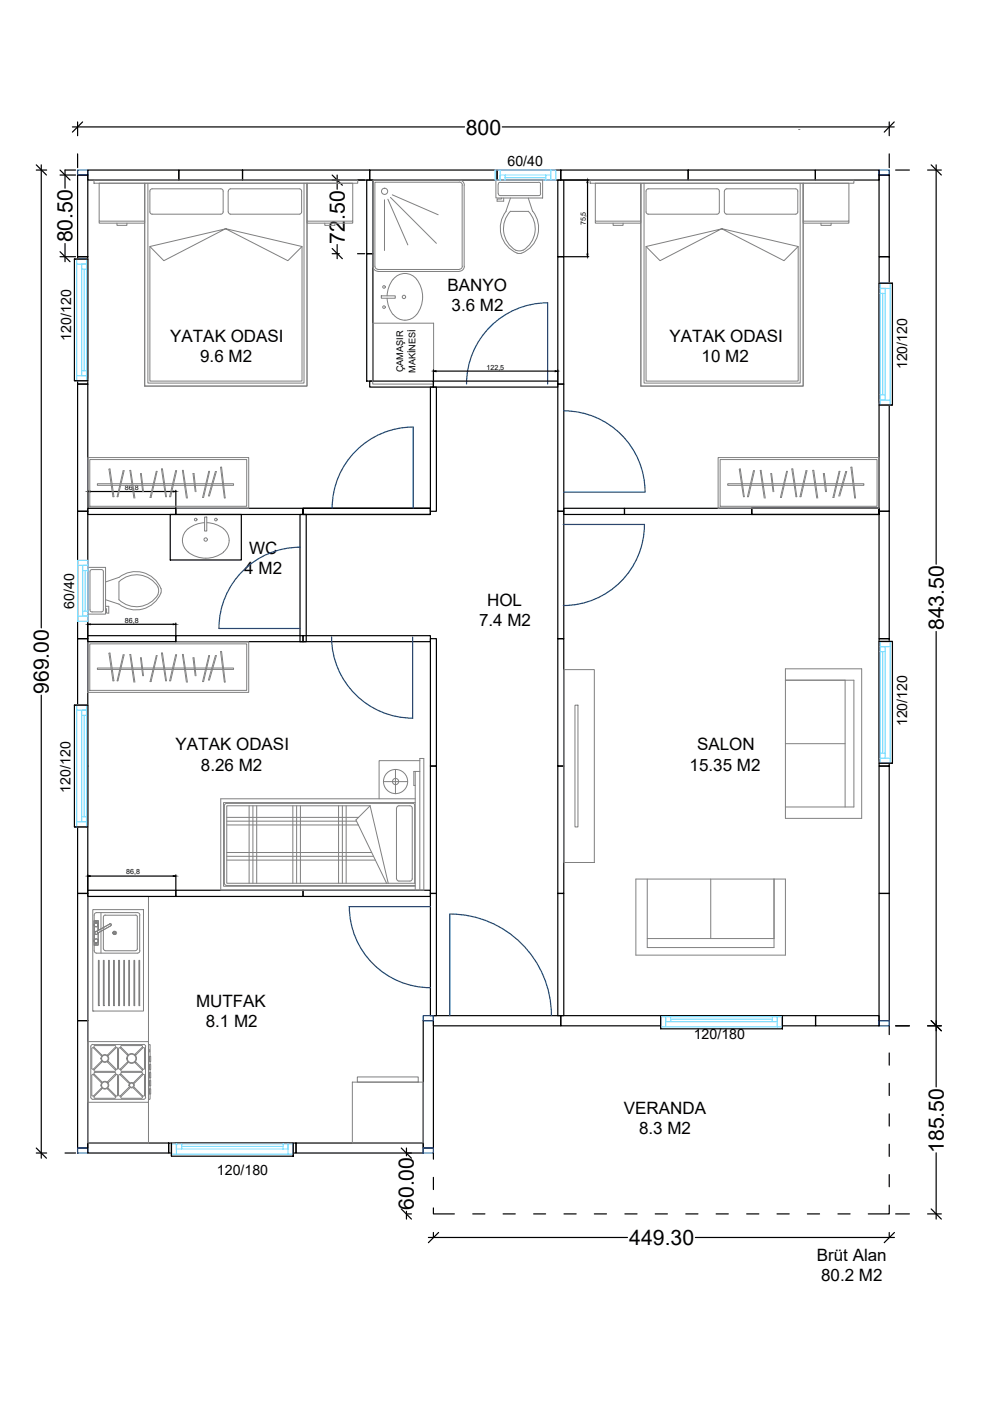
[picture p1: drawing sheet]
<svg xmlns="http://www.w3.org/2000/svg" width="210mm" height="297mm" viewBox="0 0 210 297" stroke-linecap="round" stroke-linejoin="round" font-family="sans-serif">
<!-- layer: 0 -->
<g fill="none" stroke="#000" stroke-width=".25">
<path d="M16.5 37.1h2.1v17.3h-2.1zM18.6 36.1h19.3v2.1h-19.3zM37.9 36.1h13.5v2.1h-13.5zM51.4 36.1h27v2.1h-27zM77.8 38.2h1.3v15.6h-1.3zM78.4 36.1h27v2.1h-27zM105.4 36.1h13.5v2.1h-13.5zM118.3 38.2h1.2v16.2h-1.2zM118.9 36.1h27v2.1h-27zM119.7 38.2h5.1M124.6 38.7v15.2M145.9 36.1h27v2.1h-27z"/>
<path d="M172.9 36.1h13.5v2.1h-13.5zM186.4 37.1h2.1v17.3h-2.1zM15.8 54.9h2.8v25.8h-2.8zM15.8 54.9h2.8M16.5 54.4h2.1v27h-2.1zM77.8 53.8h1.3v27h-1.3zM118.3 54.4h1.2v27h-1.2zM119.7 54.4h5.1M186.4 54.4h2.1v27h-2.1zM91.9 78.4v2.2M92.4 78.7h25.3M118.3 78.4v2.2"/>
<path d="M186.4 60.1h2.8v25.8h-2.8zM186.4 60.1h2.8M15.8 80.7h2.8M16.5 81.4h2.1v27h-2.1zM78.4 80.8h13.5v1.3h-13.5zM91.3 82.1h1.2v26.3h-1.2zM91.9 80.8h26.4v1.3h-26.4zM118.3 81.4h1.2v27h-1.2zM186.4 81.4h2.1v27h-2.1zM186.4 85.9h2.8M16.5 108.4h2.1v27h-2.1zM18.6 107.8h18.7v1.3h-18.7z"/>
<path d="M18.6 104v3.6M19.1 104.2h17.6M36.1 109.1h15.1v9.6h-15.1zM37.3 107.8h26.9v1.3h-26.9zM37.3 104v3.6M63.6 109.1h1.3v26.9h-1.3zM64.2 107.8v1.3h27.1h-27.1v-1.3h27.1v1.3v-1.3zM118.3 108.4h1.2v27h-1.2zM119.5 107.8h12.9v1.3h-12.9zM132.4 107.8h27v1.3h-27zM159.4 107.8v1.3h27h-27v-1.3h27v1.3v-1.3zM186.4 108.4h2.1v27h-2.1z"/>
<path d="M16.5 135.4h2.1v27h-2.1zM18.6 134.8h18.7v1.2h-18.7zM18.6 132.1v2.5M19.1 132.4h17.6M37.3 134.8h26.9v1.2h-26.9zM37.3 132.1v2.5M64.2 134.8h27.1v1.2h-27.1zM91.3 135.4h1.2v27h-1.2zM118.3 135.4h1.2v27h-1.2zM186.4 135.4h2.1v27h-2.1zM186.4 136h2.8v25.8h-2.8zM186.4 136h2.8"/>
<path d="M15.8 149.5h2.8v25.8h-2.8zM15.8 149.5h2.8M15.8 175.3h2.8M16.5 162.4h2.1v27h-2.1zM91.3 162.4h1.2v27h-1.2zM118.3 162.4h1.2v27h-1.2zM186.4 162.4h2.1v27h-2.1zM186.4 161.8h2.8M16.5 189.4h2.1v27h-2.1zM18.6 188.8h18.7v1.3h-18.7zM18.6 185.5v3.1M19.1 185.7h17.6"/>
<path d="M37.3 188.8h26.9v1.3h-26.9zM37.3 185.5v3.1M64.2 188.8h27.1v1.3h-27.1zM91.3 189.4h1.2v25.9h-1.2zM118.3 189.4h1.2v25.9h-1.2zM186.4 189.4h2.1v27h-2.1zM16.5 216.4h2.1v27h-2.1zM89.7 216.4h2.2v27h-2.2zM91.9 215.3h27v2.2h-27zM118.9 215.3h27v2.2h-27zM140.1 215.3h25.8v2.8h-25.8zM140.1 215.3v2.8"/>
<path d="M145.9 215.3h27v2.2h-27zM165.9 215.3v2.8M172.9 215.3h13.5v2.2h-13.5zM188.5 217.5v1.9M188.5 223.3v2.5M188.5 229.7v2.6M188.5 236.2v2.5M18.6 242.3h17.2v2.2h-17.2zM35.8 242.3h27v2.2h-27zM36.4 242.3h25.8v2.8h-25.8zM36.4 242.3v2.8M62.2 242.3v2.8"/>
<path d="M62.8 242.3h26.9v2.2h-26.9zM91.9 256.1v1.3h4.4M91.9 244.5v1.3M91.9 249.6v2.6M100.2 257.4h2.6M106.7 257.4h2.5M113.1 257.4h2.6M119.6 257.4h2.6M126 257.4h2.6M132.5 257.4h2.6M138.9 257.4h2.6M145.4 257.4h2.6"/>
<path d="M151.8 257.4h2.6M158.3 257.4h2.6M164.7 257.4h2.6M171.2 257.4h2.6M177.7 257.4h2.5M188.5 255.5v1.9h-4.4M188.5 242.6v2.6M188.5 249v2.6"/>
</g>
<path d="M16.5 36.1h2.1v1h-2.1zM186.4 36.1h2.1v1h-2.1zM89.7 215.3h2.2v1.1h-2.2zM186.4 216.4h2.1v1.1h-2.1zM16.5 243.4h2.1v1.1h-2.1zM89.7 243.4h2.2v1.1h-2.2z" fill="none" stroke="#00f" stroke-width=".25"/>
<!-- layer: YAZI -->
<g fill="none" stroke="#000" stroke-width=".25">
<path d="M7.7 36.1h2.2M7.7 35l2.1 2.1M8.7 35v98.1M12.7 37.1h3.3M12.7 36.1l2.1 2.1M15.4 26.9h83.1M16 36.1h-2.2v3.8M16.5 25.9v2.9M16.5 32.6v2.9M17.5 25.9l-2.1 2.1M70.4 38.2h1.6M70.4 37.1l2.2 2.2"/>
<path d="M71.5 37.1v3M75.8 38.2h1.5M106.5 26.9h83.1M188.5 25.9v2.9M188.5 32.6v2.9M189.6 25.9l-2.1 2.1M189.9 36.1h2.9M196.7 36.1h2.9M197.4 35l2.2 2.1M198.5 35v84.6M12.7 54.4h3.3M12.7 53.4l2.1 2.1"/>
<path d="M13.8 51.6v3.9M70.4 53.8h1.6M70.4 52.7l2.2 2.1M71.5 51.8v3M75.8 53.8h1.5M198.5 133.9v96.5M8.7 147.4v98.2M189.9 217.5h2.9M196.7 217.5h2.9M197.4 216.4l2.2 2.2M7.7 244.5h2.2M7.7 243.4l2.1 2.2"/>
<path d="M13.8 244.5h2.2M85.1 243.4l2.1 2.2M85.1 256.3l2.1 2.2M86.2 244.5h1M86.2 257.4h1M86.2 243.4v1.7M86.2 256.8v1.7M189.9 257.4h2.9M196.7 257.4h2.9M197.4 256.3l2.2 2.2M198.5 244.4v14.1M90.8 262.4h42.2"/>
<path d="M91.9 261.3v1.1M93 261.3l-2.2 2.2M147.4 262.4h42.2M188.5 261.3v1.1M189.6 261.3l-2.1 2.2"/>
</g>
<!-- layer: tefris -->
<g fill="none" stroke="#808080" stroke-width=".21">
<path d="M19.9 38.2h55.9v.6h-55.9zM21 38.8h9.7v8.1h-9.7zM30.7 38.8h34.4v43.1h-34.4zM30.7 38.8v43.1h34.4v-43.1M31.4 38.8v42.4h33.1v-42.4M65.1 38.8h9.7v8.1h-9.7zM97.4 38.6h-17.9v17.9a.66 .66 0 0 0 .6 .6M97.4 38.6a.66 .66 0 0 1 .6 .7M98 39.3v17.1a.66 .66 0 0 1-.6 .7M98.4 39.3l.1 17.1a1.08 1.08 0 0 1-1.1 1.1M98.5 39.3a1.08 1.08 0 0 0-1.1-1.1h-18.3v18.3a1.08 1.08 0 0 0 1 1M105.1 38.2h9.9v3.8h-9.9z"/>
<path d="M105.6 39.1v1.9M106.1 38.6a.4 .4 0 0 0-.4 .5M106.1 38.7h8M114.2 38.6l.4 .3v2.1a.4 .4 0 0 1-.4 .5M125.1 38.2h55.9v.6h-55.9zM126.2 38.8h9.7v8.1h-9.7zM135.9 38.8h34.4v43.1h-34.4zM135.9 38.8v43.1h34.4v-43.1M136.6 38.8v42.4h33.1v-42.4M170.3 38.8h9.7v8.1h-9.7zM21 46.9v.4h9.7v-.4M24.8 47.3v.5h2.1v-.5"/>
<path d="M31.8 52.3l16.1-3.8 16.1 3.8-3 3-13.2-6.8-13.1 6.8zM31.8 52.3v28.5h32.2v-28.5M31.8 40.5v4.4l.2 .4 .3 .1M32.2 40h14.6l.3 .1 .2 .4M32.3 40l-.3 .1-.2 .4M47.3 40.5v4.4l-.2 .4-14.9 .1M48.4 40.5v4.4l.3 .4 .2 .1M48.9 40h14.6l.2 .1 .3 .4M48.9 40l-.4 .3-.1 .2M64 40.5v4.4l-.3 .4-14.8 .1M65.1 46.9v.4h9.7v-.4M68.9 47.3v.5h2.1v-.5"/>
<path d="M80.1 57.6h17.3M80.1 57.1h17.3M81.5 42.4v10.7M82.2 42.2l4.3 9.7M82.8 41.9l9.7 9.7M83.2 41.3l9.7 4.2M105.7 41a.4 .4 0 0 0 .4 .5h8M106.3 42v.2h-.9v.5h1.4v-.7M107.3 44.8a5.7 5.7 0 0 0 2.4 8.9M108.2 44.8a5.2 5.2 0 0 0 1.5 8.4 3.5 3.5 0 0 0 3.4-2.7 5.4 5.4 0 0 0-1.1-5.7M108.2 44.8h3.8M108.2 42l-.9 2.8"/>
<path d="M112 42l.9 2.8M113 44.8a5.6 5.6 0 0 1-2.9 8.9h-.5M126.2 46.9v.4h9.7v-.4M130 47.3v.5h2.1v-.5M137 52.3l16.1-3.8 16.1 3.8-3 3-13.2-6.8-13.1 6.8zM137 52.3v28.5h32.2v-28.5M137 40.5v4.4l.2 .4 14.8 .1 .3-.1 .2-.4v-4.4M137 40.5v-.2l.4-.3h14.6l.4 .3 .1 .2M153.6 40.5v4.4M153.6 40.5l.1-.2 .4-.3h14.6l.4 .3v.2M169.1 40.5v4.4l-.2 .4-14.8 .1-.4-.2-.1-.3M170.3 46.9v.4h9.7v-.4"/>
<path d="M174.1 47.3v.5h2.1v-.5M18.6 97h34.1v10.8h-34.1zM19 97.4h33.3v9.9h-33.3zM23.1 99.5l.2-.1 .9 5.9h-.3zM26.1 99.8h.2l-1.3 5.5h-.2zM27.5 99.8l.2-.1 .9 5.9M27.5 99.7l.9 5.9M33.1 99.9h.2l-1.3 5.6h-.2zM34.2 99.4h.2l.9 5.9h-.2zM37.2 99.8h.3l-1.3 5.5h-.2zM44.3 99.9h.1l-1.2 5.6h-.2zM46.8 99h.2l.7 6.6h-.1z"/>
<path d="M152.3 97h34.1v10.8h-34.1zM152.7 97.4h33.3v9.9h-33.3zM156.7 99.5l.3-.1 .8 5.9h-.2zM159.8 99.8h.2l-1.3 5.5h-.2zM161.2 99.8l.2-.1 .8 5.9M161.2 99.7l.8 5.9M166.8 99.9h.1l-1.2 5.6h-.2zM167.9 99.4h.2l.8 5.9h-.1zM170.9 99.8h.2l-1.3 5.5h-.2zM177.9 99.9h.2l-1.3 5.6h-.2zM180.4 99.1l.2-.1 .8 6.6h-.2zM23.6 102.6h-3v.3h3"/>
<path d="M23.8 102.6h1.7M23.8 102.9h1.6M25.6 102.9h2.4M25.6 102.6h2.4M28.1 102.6h1.9M28.2 102.9h1.9M29.8 100.4h.2l.4 3.9M29.8 100.4l.5 3.9M30.3 102.6h2.2M30.3 102.9h2.1M32.6 102.9h2.1M32.7 102.6h2"/>
<path d="M34.9 102.6h1.7M35 102.9h1.5M36.7 102.9h2.4M36.8 102.6h2.3M39.3 102.6h1.9M39.3 102.9h1.9M39.5 105.6l-.8-5.9h.1l.9 5.9M41.4 102.6h2.2M41.4 104.3l-.5-3.9h.2l.5 3.9M41.4 102.9h2.1M43.8 102.9h1M43.8 102.6h1.1"/>
<path d="M44.2 105.2l1.5-5.2h.2l-1.5 5.2M45 102.9h2.2M45.1 102.6h2.1M47.4 102.6h2.1v.3h-2.1M157.2 102.6h-2.9v.3h3M157.4 102.6h1.7M157.5 102.9h1.5M159.2 102.9h2.5M159.3 102.6h2.3M161.8 102.6h1.9M161.8 102.9h1.9M163.4 100.4h.2l.5 3.9"/>
<path d="M163.4 100.4l.5 3.9M163.9 102.6h2.2M163.9 102.9h2.2M166.3 102.9h2.1M166.4 102.6h1.9M168.6 102.6h1.7M168.6 102.9h1.6M170.4 102.9h2.4M170.5 102.6h2.2M172.9 102.6h1.9M173 102.9h1.9M173.2 105.6l-.9-5.9h.2l.9 5.9"/>
<path d="M175 102.6h2.3M175 104.3l-.4-3.9h.2l.4 3.9M175.1 102.9h2.1M177.4 102.9h1.1M177.5 102.6h1.1M177.8 105.2l1.5-5.2h.2l-1.5 5.2M178.7 102.9h2.2M178.8 102.6h2M181 102.6h2.2v.3h-2.1M18.6 120.3h3.8v9.9h-3.8zM18.6 136h34.1v10.8h-34.1zM19 136.5h33.3v9.9h-33.3z"/>
<path d="M19.1 121.3v8a.4 .4 0 0 0 .4 .4h1.9M21.4 120.8h-1.9a.4 .4 0 0 0-.4 .4M21.5 120.8a.4 .4 0 0 1 .4 .4M21.9 121.3v8a.4 .4 0 0 1-.4 .4M22.4 128.6h.7v1.4h-.5v-.9h-.2M23.1 138.5h.2l.9 5.8h-.3zM25.2 123.4v3.8a5.4 5.4 0 0 0 8.3-1.2M25.2 122.4l-2.8 1M25.2 122.4a5.7 5.7 0 0 1 8.9 2.4M25.2 123.3a5.2 5.2 0 0 1 8.4 1.5l-.1 1.2M26.1 138.8h.2l-1.3 5.5h-.2zM27.5 138.8h.2l.9 5.8"/>
<path d="M27.5 138.8l.9 5.8M33.1 139h.2l-1.3 5.5h-.2zM34.1 124.7l.1 .3a4.4 4.4 0 0 1-2.7 3.6 5.7 5.7 0 0 1-6.3-.5l-2.8-.9M34.2 138.5h.2l.9 5.8h-.2zM37.2 138.8h.3l-1.3 5.5h-.2zM44.3 139h.1l-1.2 5.5h-.2zM46.8 138.1h.2l.7 6.5h-.1zM23.6 141.6h-3v.3h3M23.8 141.6h1.7M23.8 141.9h1.6M25.6 141.9h2.4M25.6 141.6h2.4"/>
<path d="M28.1 141.6h1.9M28.2 141.9h1.9M30.3 141.6h2.2M30.3 143.3l-.5-3.8h.2l.4 3.8M30.3 141.9h2.1M32.6 141.9h2.1M32.7 141.6h2M34.9 141.6h1.7M35 141.9h1.5M36.7 141.9h2.4M36.8 141.6h2.3M39.3 141.6h1.9"/>
<path d="M39.3 141.9h1.9M39.5 144.6l-.8-5.8h.1l.9 5.8M41.4 141.6h2.2M41.4 143.3l-.5-3.8h.2l.5 3.8M41.4 141.9h2.1M43.8 141.9h1M43.8 141.6h1.1M44.2 144.2l1.5-5.2h.2l-1.5 5.2M45 141.9h2.2M45.1 141.6h2.1M47.4 141.6h2.1v.3h-2.1M119.5 142h6.5v40.9h-6.5z"/>
<path d="M121.9 149.5h.6v25.8h-.6zM48 170.3h39.6l.3 .2v.3M48.1 170.3l-.5 .3v.2v16.5l.2 .4h.3M48.1 173.3h27.9M48.1 174.1h27.5M48.1 174.9h27.9M52.8 170.8v16.5M53.6 170.8v16.5M54.4 170.8v16.5M62.1 170.8v16.5M62.9 170.8v16.5M63.7 170.8v16.5"/>
<path d="M71.8 170.8v16.5M72.6 170.8v16.5M73.4 170.8v16.5M78.5 170.8h-30.4v16.5h39.9M78.5 170.8l-3 3 6.5 13.5M78.5 170.8l3.8 16.5M81.3 165.7h2.5v2.6M83.8 163.1v2.6h2.6M84.1 171.4v14.9M84.6 170.8h2.3M84.6 170.8l-.4 .3-.1 .2M86.9 170.8l.3 .1 .2 .4"/>
<path d="M87.4 171.4v14.9l-.2 .4-.3 .1M87.9 170.8v16.5M88 170.2h-40.6v17.7h40.6M88 169.4h-41.2v19.4h43.1v-28h-.9v28M88 163.6v25.2M89 161.3h-8.6v8.1M89 163.6h-1.3v2.9h.3M18.6 190.1h12.9v52.2h-12.9zM19.7 192.9h10.7v21.5h-10.7zM20 194v7.6v.2l.5 .3M20 195.2h.8v2.1M20.3 199.9v.3h.2v-.3"/>
<path d="M20.3 195.7v-.3h.2v.3M20.3 195.7h.2M20.3 195.7h.1M20.5 195.7v-.3h-.2v.3a.44 .44 0 0 0-.4 .5 .44 .44 0 0 0 .5 .3 .44 .44 0 0 0 .4-.4v1.2v-2.1h-.8v5.2h.8v-2.6l-.1 .1 2.8-1.6 .1-.3-.3-.1-2.8 1.6a.32 .32 0 0 0-.4 .4 .32 .32 0 0 0 .5 .2 .32 .32 0 0 0 0-.5l-.3-.1-.2 .3M20.5 195.7h.1M20.5 195.7l.3 .4v-.9h-.8v4.3a.41 .41 0 0 1 .4-.4 .41 .41 0 0 1 .4 .4 .41 .41 0 0 1-.3 .4v.3h-.2l-.3-.7 .1 .3 .4 .1M20.5 199.9h.1M20.5 193.5h8.6M20.5 193.5l-.5 .3v.2M20.8 197.8v2.6h-.8M21.4 193.5v8.6M21.9 194.4v6.8"/>
<path d="M22.3 194h6.4M22.3 194l-.3 .4M23.3 195.9h.3l-.1 .4-2.8 1.6M23.3 195.9l-2.8 1.6M23.9 197.8h.1M24 198h.1M24 197.6h.1M24.2 198.1h.1M24.2 197.5h.1M24.5 198h.1M24.5 197.6h.1M24.5 197.8h.1"/>
<path d="M28.8 194l.3 .4v6.8M29.1 193.5l.3 .1 .3 .4M29.6 194v7.6M30.4 192.9v.2M48 187.7h40M48.1 180.7h30.7M48.1 181.6h31.1M48.1 182.4h31.5M84.1 186.3l.1 .3 .4 .2M84.6 186.8h2.3M19.7 214.4h.2M20.5 202.1h8.6"/>
<path d="M20.9 203.6h.1v9.6h-.1zM21.9 203.6h.2v9.6h-.2zM22 201.2l.3 .3M22.3 201.6h6.4M23 203.6h.2v9.6h-.2zM24.1 203.6h.1v9.6h-.1zM25.1 203.6h.2v9.6h-.2zM26.2 203.6h.2v9.6h-.2zM27.3 203.6h.2v9.6h-.2zM28.4 203.6h.2v9.6h-.2zM29.1 201.2l-.3 .3M29.4 203.6h.2v9.6h-.2z"/>
<path d="M29.7 201.6l-.3 .4-.3 .1M18.6 220.9l12.8-.1 .1 12.8-12.8 .1zM19.7 221.5l10.7-.1 .3 .1 .2 .4M19.7 221.4l-.4 .3-.1 .2v10.7l.1 .3 .4 .2M19.8 232.4l1.6-1.7 .2 .2-1.6 1.6v.3l4.3 .1M19.8 226.6l1.6-1.6 .2 .2-1.6 1.6M19.9 227.8h-.3l-.1 .2v4.2l.1 .2 .3-.1M19.9 222.2l-.3-.1-.1 .3v4.1l.1 .2h.3M20 226.7l-.1 .3 .3 .1h4.1M20.1 221.7h4.2M20.2 221.6l-.3 .2 .1 .2 1.6 1.7-.2 .1-1.6-1.6M24.3 227.4h-4.3v.4l1.6 1.5-.2 .2-1.6-1.6"/>
<path d="M24.3 227.4l.2 .1v.3M24.3 221.6l.2 .2v.2M24.4 227.7l-1.6 1.6 .2 .2 1.6-1.6M24.4 222.1l-1.6 1.6 .2 .1 1.6-1.6M24.5 232.5v.2l-.2 .2M24.5 226.7v.3l-.2 .1M24.6 227.8h.2l.2 .2M24.6 222.2l.2-.1 .2 .2M24.6 226.6l-1.6-1.6-.2 .2 1.6 1.6M24.6 232.4l-1.6-1.7-.2 .2 1.6 1.6M24.9 222.4v4.1M24.9 228v4.2"/>
<path d="M25 232.2l-.2 .2-.2-.1M25 226.5l-.2 .2h-.2M25.1 222.4v4.1M25.1 228v4.2M25.2 232.2l.1 .2 .3-.1M25.2 226.5l.1 .2h.3M25.5 226.6l1.5-1.4 .1 .1-1.4 1.5M25.5 232.4l1.8-1.8 .2 .1-1.8 1.8M25.6 227.8h-.3l-.1 .2M25.6 222.2l-.3-.1-.1 .2M25.7 232.5l-.1 .2 .2 .2h4.2M25.7 226.7l-.1 .3 .2 .1h4.2"/>
<path d="M25.7 227.7l1.8 1.8-.2 .1-1.8-1.7M25.7 222.1l1.4 1.4-.1 .2-1.5-1.5M25.8 221.7h4.2M25.8 221.6l-.2 .2 .1 .2M30 227.4h-4.2l-.2 .1 .1 .3M30 227.4l.2 .1-.1 .3M30 221.6l.2 .2-.1 .2M30.1 222.1l-1.5 1.4 .2 .2 1.5-1.5 .2-.1 .2 .2M30.1 227.7l-1.8 1.8 .2 .1 1.8-1.7M30.1 232.5l.1 .2-.2 .2M30.1 226.7l.1 .3-.2 .1M30.3 232.4l-1.8-1.8-.2 .1 1.8 1.8"/>
<path d="M30.3 227.8h.2l.2 .2M30.6 222.4v4.1M30.6 228v4.2M30.7 232.2l-.2 .2-.2-.1M30.7 226.5l-.2 .2h-.2l-1.5-1.5-.2 .1 1.5 1.5M30.8 221.9v10.7M30.9 232.6l-.2 .4-.3 .1h-10.7M31.5 227.4h.4v1.1h-.4M31.5 225.7h.4v1.1h-.4M31.5 224h.4v1.1h-.4M31.5 221.5l.3 .1v2.4M31.5 229.1h.4v1.1h-.4"/>
<path d="M31.5 230.9h.4v1h-.4M31.5 222.6h.2v.4h-.2M31.6 224v1.1M31.6 225.7v1.1M31.6 227.4v1.1M31.6 229.1v1.1M31.6 230.9v1M31.7 224v1.1M31.7 225.7v1.1M31.7 227.4v1.1M31.7 229.1v1.1M31.7 230.9v1"/>
<path d="M31.8 231.9v1.1l-.3 .1M31.8 225.1v.6M31.8 226.8v.6M31.8 228.5v.6M31.8 230.2v.7M74.7 229.4h15v12.9h-15zM75.8 228.3h12.9v1.1h-12.9z"/>
<circle cx="81.5" cy="40.6" r=".66"/>
<circle cx="83.9" cy="165.7" r=".66"/>
<circle cx="83.9" cy="165.7" r="2.56"/>
<circle cx="20.4" cy="197.8" r=".32"/>
<circle cx="20.4" cy="199.5" r=".44"/>
<circle cx="20.4" cy="196.1" r=".44"/>
<circle cx="24.3" cy="197.8" r=".19"/>
<circle cx="24.3" cy="197.8" r=".23"/>
<circle cx="24.3" cy="197.8" r=".36"/>
<circle cx="22.2" cy="230.1" r=".7"/>
<circle cx="22.2" cy="224.4" r=".7"/>
<circle cx="22.2" cy="230.1" r=".83"/>
<circle cx="22.2" cy="224.4" r=".83"/>
<circle cx="27.9" cy="230.1" r=".44"/>
<circle cx="27.9" cy="230.1" r=".57"/>
<circle cx="27.9" cy="224.4" r=".91"/>
<circle cx="27.9" cy="224.4" r="1.04"/>
</g>
<g fill="none" stroke="#808080" stroke-width=".21">
<path d="M169.3 27.5h.3M83.3 59.2l-.9 1.7-.3 1.8M83.4 59.2a3.2 3.2 0 0 1 5.5 1 6.2 6.2 0 0 1-.6 6.5M79 68.5h12.9v12.9h-12.9zM80.8 62.7h3v.5h-3zM82.1 63.2l.3 1.9 .9 1.6M83.4 66.7a3.1 3.1 0 0 0 4.9 0M39.9 117.1a6.2 6.2 0 0 0 7.5 0M43.4 109.6h.4v3h-.4zM43.4 110.8a4.9 4.9 0 0 0-4.6 2.8 3.1 3.1 0 0 0 1.1 3.4M43.9 110.8a4.6 4.6 0 0 1 4.6 3.3l-.1 1.4-.4 .8-.6 .7M166.5 157.7h12.7"/>
<path d="M166.5 144.2h14.5v26.9h-14.5M166.5 141.8h16.2v31.7h-16.2zM179.2 144.2v26.9M134.8 186.4h31.7v16.1h-31.7zM137.2 186.4v14.5h26.9v-14.5M137.2 199h26.9M150.7 186.4v12.6"/>
<circle cx="81.4" cy="60.8" r=".28"/>
<circle cx="81.4" cy="65.1" r=".28"/>
<circle cx="85.6" cy="63" r=".36"/>
<circle cx="41.5" cy="110.2" r=".28"/>
<circle cx="43.6" cy="114.4" r=".36"/>
<circle cx="45.8" cy="110.2" r=".28"/>
</g>
<path d="M116.1 64.2v17.2M116.1 64.2a17.2 17.2 0 0 0-17.2 17.2M87.6 90.6v17.2M87.6 90.5a17.2 17.2 0 0 0-17.2 17.2M119.6 87.1a17.2 17.2 0 0 1 17.2 17.2h-17.3M63.6 116a17.2 17.2 0 0 0-17.2 17.2l17.2 .1M119.4 111.2h17.2M136.6 111.2a17.2 17.2 0 0 1-17.2 17.2M70.3 135.1a17.2 17.2 0 0 0 17.2 17.2v-17.2M91.3 192.2h-17.2a17.2 17.2 0 0 0 17.2 17.2M95.4 193.8v21.5M95.4 193.8a21.5 21.5 0 0 1 21.5 21.5" fill="none" stroke="#0c4697" stroke-width=".25"/>
<!-- layer: 0 -->
<path d="M124.6 38.2l.1 .5h-.3zM124.4 53.9h.3l-.1 .5zM91.9 78.7l.5-.1v.2zM117.7 78.6l.6 .1-.6 .1zM18.6 104.2l.5-.1v.2zM36.7 104.1l.6 .1-.6 .1zM18.6 132.4l.5-.1v.1zM36.7 132.3l.6 .1h-.6zM18.6 185.7h.5v.1zM36.7 185.7h.6l-.6 .1z" fill="#000" stroke="#000" stroke-width=".21"/>
<path d="M15.8 54.9h2.8M186.4 60.1h2.8M186.4 136h2.8M15.8 149.5h2.8M165.9 215.3v2.8M62.2 242.3v2.8" fill="none" stroke="#fff" stroke-width=".21"/>
<g fill="#fff" stroke="#fff" stroke-width=".21">
<path d="M189.2 136v25.8h-2.8zM186.4 136v25.8l2.8-25.8z"/>
<path d="M15.8 149.5v25.8h2.8zM15.8 149.5h2.8v25.8z"/>
<path d="M15.8 54.9v25.8h2.8zM15.8 54.9h2.8v25.8z"/>
<path d="M189.2 60.1v25.8h-2.8zM186.4 60.1v25.8l2.8-25.8z"/>
<path d="M140.1 215.3l25.8 2.8h-25.8zM140.1 215.3l25.8 2.8v-2.8z"/>
<path d="M36.4 242.3l25.8 2.8h-25.8zM36.4 242.3l25.8 2.8v-2.8z"/>
</g>
<!-- layer: Pencere -->
<g fill="none" stroke="#7fdfff" stroke-width=".25">
<path d="M105 36.1h1v2.1h-1zM106 37.1h1.1v1.1h-1.1zM106 36.1h10.8M107.1 37.1h8.6M107.1 38.2h8.6M107.1 37.7h8.6M115.7 37.1h1.1v1.1h-1.1zM116.8 36.1h1v2.1h-1zM16.2 54.9h2.2v1.1h-2.2zM16.2 56v23.7M17.3 56h1.1v1.1h-1.1zM17.3 57.1v21.5"/>
<path d="M17.9 57.1v21.5M18.4 57.1v21.5M16.2 79.7h2.2v1h-2.2zM17.3 78.6h1.1v1.1h-1.1zM186.6 60.1h2.2v1.1h-2.2zM186.6 61.2h1.1v1h-1.1zM186.6 62.2v21.5M187.1 62.2v21.5M187.7 62.2v21.5M188.8 61.2v23.6M186.6 84.8h2.2v1.1h-2.2zM186.6 83.7h1.1v1.1h-1.1z"/>
<path d="M16.5 118.8h2.1v1.1h-2.1zM16.5 119.9v10.7M17.5 119.9h1.1v1.1h-1.1zM16.5 130.6h2.1v1.1h-2.1zM17.5 129.6h1.1v1h-1.1zM17.5 121v8.6M18.1 121v8.6M18.6 121v8.6M186.6 136h2.2v1.1h-2.2zM186.6 137.1h1.1v1.1h-1.1zM186.6 138.2v21.5M187.1 138.2v21.5"/>
<path d="M187.7 138.2v21.5M188.8 137.1v23.7M16.2 149.5h2.2v1.1h-2.2zM16.2 150.6v23.6M17.3 150.6h1.1v1.1h-1.1zM17.3 151.7v21.5M17.9 151.7v21.5M18.4 151.7v21.5M186.6 159.7h1.1v1.1h-1.1zM16.2 174.2h2.2v1.1h-2.2zM17.3 173.2h1.1v1h-1.1zM186.6 160.8h2.2v1h-2.2z"/>
<path d="M140.1 215.5h1v2.2h-1zM141.1 215.5h1.1v1.1h-1.1zM141.1 217.7h23.7M142.2 216.6h21.5M142.2 215.5h21.5M142.2 216.1h21.5M163.7 215.5h1.1v1.1h-1.1zM164.8 215.5h1.1v2.2h-1.1zM36.4 242.6h1v2.1h-1zM37.4 242.6h1.1v1h-1.1zM37.4 244.7h23.7M38.5 243.6h21.5"/>
<path d="M38.5 242.6h21.5M38.5 243.1h21.5M60 242.6h1.1v1h-1.1zM61.1 242.6h1.1v2.1h-1.1z"/>
</g>
<g font-size="4.5">
<text x="98.7" y="28.5">800</text>
<text x="15.4" y="51.4" transform="rotate(-90 15.4 51.4)">80.50</text>
<text x="73.1" y="51.6" transform="rotate(-90 73.1 51.6)">72.50</text>
<text x="200.1" y="133.6" transform="rotate(-90 200.1 133.6)">843.50</text>
<text x="10.4" y="147.1" transform="rotate(-90 10.4 147.1)">969.00</text>
<text x="200.1" y="244.5" transform="rotate(-90 200.1 244.5)">185.50</text>
<text x="87.7" y="256.6" transform="rotate(-90 87.7 256.6)">60.00</text>
<text x="133.4" y="264">449.30</text>
</g>
<g font-size="3.6">
<text x="94.9" y="61.7">BANYO</text>
<text x="95.7" y="66">3.6 M2</text>
<text x="36.1" y="72.4">YATAK ODASI</text>
<text x="42.4" y="76.7">9.6 M2</text>
<text x="142" y="72.4">YATAK ODASI</text>
<text x="148.7" y="76.7">10 M2</text>
<text x="52.8" y="117.4">WC</text>
<text x="51.8" y="121.7">4 M2</text>
<text x="103.3" y="128.4">HOL</text>
<text x="101.6" y="132.7">7.4 M2</text>
<text x="37.2" y="159.1">YATAK ODASI</text>
<text x="147.8" y="159.1">SALON</text>
<text x="42.6" y="163.4">8.26 M2</text>
<text x="146.2" y="163.4">15.35 M2</text>
<text x="41.6" y="213.5">MUTFAK</text>
<text x="43.6" y="217.8">8.1 M2</text>
<text x="132.3" y="236.1">VERANDA</text>
<text x="135.5" y="240.4">8.3 M2</text>
<text x="173.2" y="267.3">Brüt Alan</text>
<text x="174.1" y="271.6">80.2 M2</text>
</g>
<g font-size="3">
<text x="107.6" y="35.3">60/40</text>
<text x="15.1" y="72.2" transform="rotate(-90 15.1 72.2)">120/120</text>
<text x="192.3" y="78.3" transform="rotate(-90 192.3 78.3)">120/120</text>
<text x="15.7" y="129.1" transform="rotate(-90 15.7 129.1)">60/40</text>
<text x="192.3" y="154" transform="rotate(-90 192.3 154)">120/120</text>
<text x="15" y="168" transform="rotate(-90 15 168)">120/120</text>
<text x="147.1" y="220.3">120/180</text>
<text x="46" y="249.1">120/180</text>
</g>
<g font-size="1.9">
<text x="85.5" y="78.9" transform="rotate(-90 85.5 78.9)">ÇAMAŞIR</text>
<text x="88.1" y="79.1" transform="rotate(-90 88.1 79.1)">MAKİNESİ</text>
</g>
<g font-size="1.5">
<text x="124.2" y="47.8" transform="rotate(-90 124.2 47.8)">75,5</text>
<text x="103.2" y="78.3">122,5</text>
<text x="26.5" y="103.9">86,8</text>
<text x="26.5" y="132">86,8</text>
<text x="26.8" y="185.4">86,8</text>
</g>
</svg>
